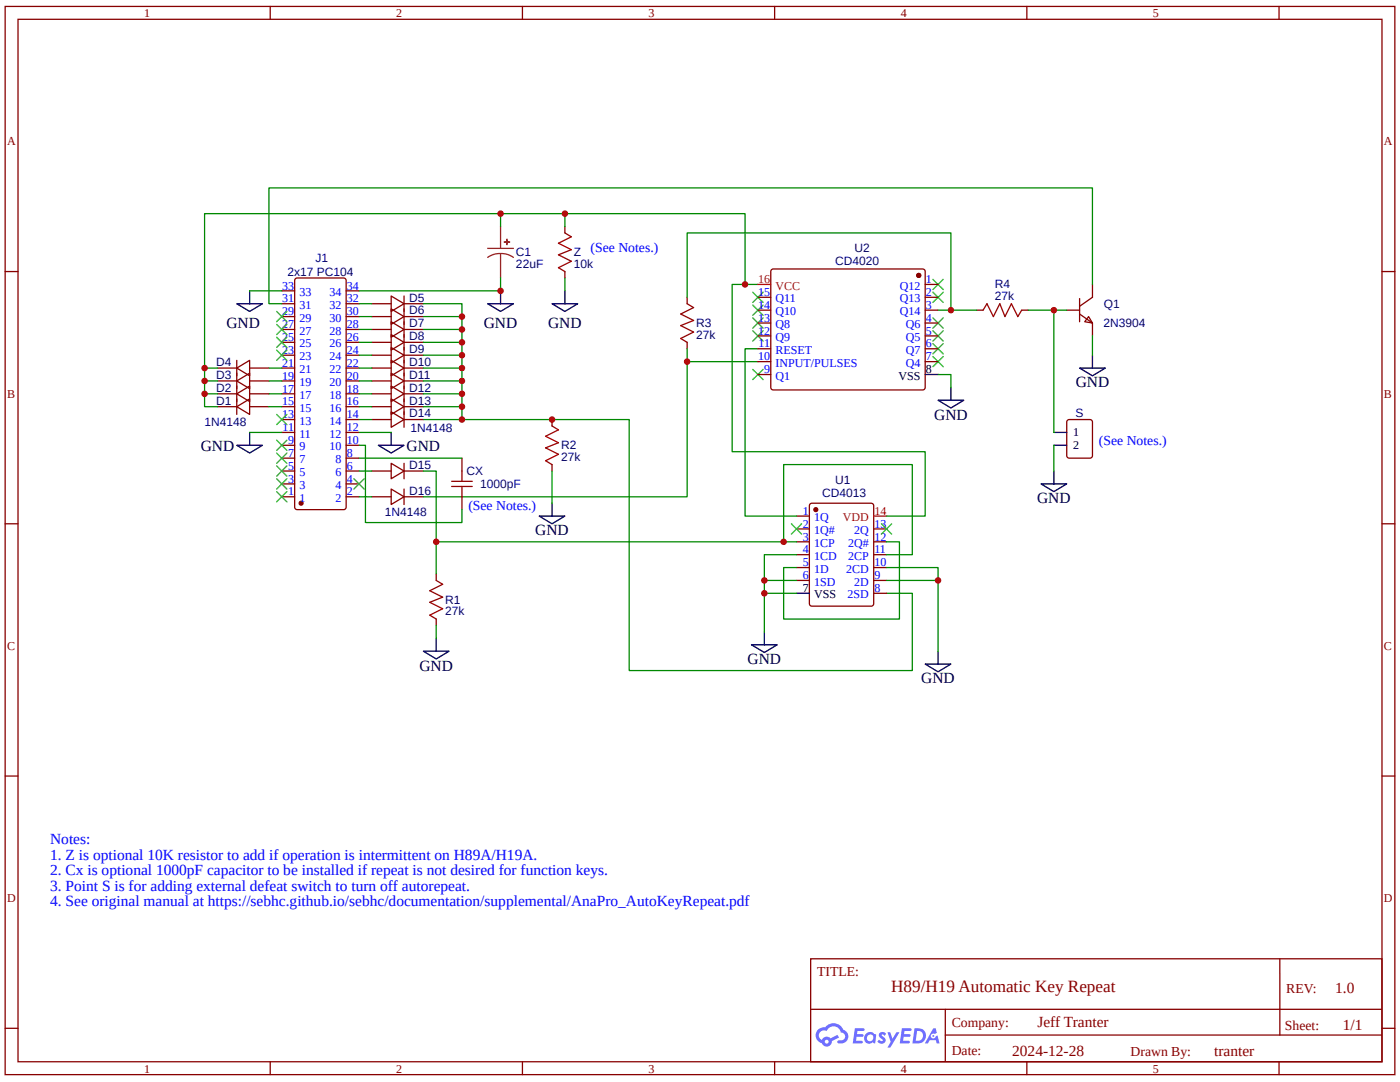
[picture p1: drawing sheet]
<svg xmlns="http://www.w3.org/2000/svg" width="279mm" height="216mm" viewBox="0 0 279 216" stroke-linecap="round" stroke-linejoin="round" font-family="sans-serif">
<g fill="none" stroke="#800" stroke-width=".26">
<path d="M1 1.3h277.4v213.1h-277.4zM3.6 3.9h272.2v208h-272.2zM53.9 1.3v2.6M104.3 1.3v2.6M154.6 1.3v2.6M204.9 1.3v2.6M255.3 1.3v2.6M1 54.2h2.6M275.8 54.2h2.6M1 104.5h2.6M275.8 104.5h2.6M1 154.9h2.6"/>
<path d="M275.8 154.9h2.6M161.8 191.3h114v20.6h-114zM255.4 191.3v15.2M1 205.2h2.6M53.9 211.9v2.5M104.3 211.9v2.5M154.6 211.9v2.5M161.8 201.4h113.9M188.7 206.5h87M188.7 201.4v10.3M204.9 211.9v2.5M255.3 211.9v2.5"/>
<path d="M275.8 205.2h2.6"/>
</g>
<g fill="#58f">
<path d="M175.6 206.1l.5-.2 .4 .1 .3 .3-.2 .4a.34 .34 0 0 0-.3-.3 .34 .34 0 0 0-.4 .1l.1 .1a.87 .87 0 0 1 .7 .7 .87 .87 0 0 1-.3 .9h-.7l-.6-.4 .3-.4 .6 .4 .2-.2v-.1a.89 .89 0 0 1-.6-1.4z"/>
<path d="M177.1 206h.6l.4 1.3 .8-1.3h.6l-1.8 3h-.6l.7-1.1z"/>
<path d="M170.6 205.2h1.7l.2 .1-.1 .4h-1.3l-.1 .6h1.1l.2 .3-.2 .3h-1.1l-.2 .8h1.3l.1 .2-.1 .3h-1.9z"/>
<path d="M180 205.2h1.7l.2 .1-.1 .4h-1.3l-.1 .6h1.1l.2 .3-.2 .3h-1.2l-.1 .8h1.2l.2 .2-.1 .3h-1.9z"/>
<path d="M186.2 205.2h.5l.3 .9-.5 .2a.5 .5 0 0 0-.7 .2 .5 .5 0 0 0 .3 .7 .5 .5 0 0 0 .6-.4l.4-.2 .4 1.6h-.6l-.1-.6h-1.2l-.4 .6h-.6z"/>
<path d="M182.5 205.2l-.4 3h1a1.53 1.53 0 0 0 1.7-1.5 1.53 1.53 0 0 0-1.8-1.5zM183 205.7a1.03 1.03 0 0 1 1.2 1.2 1.03 1.03 0 0 1-1.4 .8z"/>
<path d="M172.9 206.2a1.12 1.12 0 0 0-.3 1.6 1.12 1.12 0 0 0 1.6 .2l.5 .2 .2-1.7-.1-.1-.3-.1a1.03 1.03 0 0 0-1.6-.1zM172.9 207.1a.7 .7 0 0 1 1.4 0 .7 .7 0 0 1-1.4 0z"/>
<path d="M163.3 205.5a1.6 1.6 0 0 0 .7 2.7 1.03 1.03 0 0 0 1.2 .6 1.03 1.03 0 0 0 .8-1l1.4-.8-.3-.5-1.3 .7a1.04 1.04 0 0 0-1.8 .3 1.01 1.01 0 0 1-.5-1.4 1.01 1.01 0 0 1 1.5-.3 1.51 1.51 0 0 1 1.5-1 1.51 1.51 0 0 1 1.4 1.2 .83 .83 0 0 1 .7 1.1 .83 .83 0 0 1-1.2 .5 .31 .31 0 0 0-.3 .3 .31 .31 0 0 0 .3 .3 1.44 1.44 0 0 0 1.8-.9 1.44 1.44 0 0 0-.9-1.8 2.22 2.22 0 0 0-3.7-.5l-.8 .1zM164.6 207.9a.4 .4 0 0 1 .8 0 .4 .4 0 0 1-.8 0z"/>
<circle cx="186.3" cy="206.7" r=".19"/>
</g>
<path d="M59 55.6l.3-.1h9.3a.51 .51 0 0 1 .5 .5v45.2a.51 .51 0 0 1-.5 .5h-9.3a.51 .51 0 0 1-.5-.5v-45.2z" fill="none" stroke="#800" stroke-width=".26"/>
<circle cx="60.1" cy="100.4" r=".39" fill="#800"/>
<g fill="none" stroke="#800" stroke-width=".26">
<path d="M56.2 58h2.6M69.1 58h2.5M215.5 59.6v4.6M218 56.8v2.5l-2.5 1.8M56.2 60.6h2.6M56.2 63.2h2.6M56.2 65.7h2.6M56.2 68.3h2.6M56.2 70.9h2.6M56.2 73.4h2.6M56.2 76h2.6M56.2 78.6h2.6"/>
<path d="M69.1 60.6h2.5M69.1 63.2h2.5M69.1 65.7h2.5M69.1 68.3h2.5M69.1 70.9h2.5M69.1 73.4h2.5M69.1 76h2.5M69.1 78.6h2.5M212.9 61.9h2.6M215.5 62.7l2.5 1.8v2.5M217.3 63.2l.7 1.3-1.5-.3zM56.2 99.1h2.6"/>
<path d="M56.2 96.6h2.6M56.2 94h2.6M56.2 91.4h2.6M56.2 88.9h2.6M56.2 86.3h2.6M56.2 83.7h2.6M56.2 81.1h2.6M69.1 99.1h2.5M69.1 96.6h2.5M69.1 94h2.5M69.1 91.4h2.5M69.1 88.9h2.5"/>
<path d="M69.1 86.3h2.5M69.1 83.7h2.5M69.1 81.1h2.5"/>
<circle cx="60.1" cy="100.4" r=".39"/>
</g>
<path d="M97.3 49.6h5.2M99.9 50.6a4.1 4.1 0 0 0-2.6 .8M99.9 50.6a4.2 4.2 0 0 1 2.6 .8M99.9 45.2v4.4M99.9 50.6v4.9" fill="none" stroke="#8d2323" stroke-width=".26"/>
<path d="M100.7 48.3h1z" fill="#8d2323"/>
<path d="M100.7 48.3h1z" fill="none" stroke="#8d2323" stroke-width=".26"/>
<path d="M101.2 47.8v1z" fill="#8d2323"/>
<path d="M101.2 47.8v1z" fill="none" stroke="#8d2323" stroke-width=".26"/>
<path d="M112.7 46.5l1.3 .8-2.5 1.2 2.5 1.3-2.5 1 2.5 1.3-2.5 1.3 1.2 .8M137.1 60.6l1.3 .8-2.6 1.3 2.6 1.2-2.6 1.1 2.6 1.3-2.6 1.2 1.3 .8M196.2 61.9l.8-1.3 1.3 2.6 1.2-2.6 1.1 2.6 1.2-2.6 1.3 2.6 .8-1.3M90.1 97.1h4.1M90.1 96h4.1M92.2 94v2M92.2 97.1v2M110.2 85l1.3 .8-2.6 1.3 2.6 1.2-2.6 1.1 2.6 1.3-2.6 1.2 1.3 .8M87.1 115.8l1.2 .8-2.5 1.3 2.5 1.3-2.5 1 2.5 1.3-2.5 1.3 1.3 .7" fill="none" stroke="#a00000" stroke-width=".26"/>
<g fill="none" stroke="#800" stroke-width=".26">
<path d="M78.1 59.1l2.5 1.5-2.5 1.5zM80.6 59.1v26.2M112.7 45.2v1.3M112.7 54.2v1.3M137.1 59.3v1.3M43.4 78.6h3.9M43.4 76h3.9M43.4 73.4h3.9M47.3 78.6l2.5-1.6v3.1zM47.3 76l2.5-1.5v3.1zM47.3 73.4l2.5-1.5v3.1zM47.3 71.9v10.8"/>
<path d="M49.8 78.6h3.9M49.8 76h3.9M49.8 73.4h3.9M74.2 78.6h3.9M74.2 76h3.9M74.2 73.4h3.9M74.2 60.6h3.9M74.2 63.2h3.9M74.2 65.7h3.9M74.2 68.3h3.9M74.2 70.9h3.9M78.1 61.6l2.5 1.6-2.5 1.5z"/>
<path d="M78.1 64.2l2.5 1.5-2.5 1.6zM78.1 66.8l2.5 1.5-2.5 1.5zM78.1 69.3l2.5 1.6-2.5 1.5zM78.1 71.9l2.5 1.5-2.5 1.6zM78.1 74.5l2.5 1.5-2.5 1.6zM78.1 77l2.5 1.6-2.5 1.5zM78.1 79.6l2.5 1.5-2.5 1.6zM80.6 78.6h3.9M80.6 76h3.9M80.6 73.4h3.9M80.6 60.6h3.9M80.6 63.2h3.9"/>
<path d="M80.6 65.7h3.9M80.6 68.3h3.9M80.6 70.9h3.9M137.1 68.3v1.3M194.9 61.9h1.3M203.9 61.9h1.3M43.4 81.1h3.9M47.3 81.1l2.5-1.5v3.1zM49.8 81.1h3.9M74.2 81.1h3.9M74.2 83.7h3.9M74.2 94h3.9"/>
<path d="M74.2 99.1h3.9M78.1 82.2l2.5 1.5-2.5 1.6zM78.1 92.4l2.5 1.6-2.5 1.5zM78.1 97.6l2.5 1.5-2.5 1.6zM80.6 81.1h3.9M80.6 92.4v3.1M80.6 97.6v3.1M80.6 83.7h3.9M80.6 94h3.9M80.6 99.1h3.9M92.2 91.4v2.6M92.2 99.1v2.6"/>
<path d="M110.2 83.7v1.3M110.2 92.7v1.3M213 83.9l.4-.2h4.1a.51 .51 0 0 1 .5 .5v6.7a.51 .51 0 0 1-.5 .5h-4.1a.51 .51 0 0 1-.5-.5v-6.7zM87.1 114.5v1.3M161.7 100.6l.3-.2h11.9a.51 .51 0 0 1 .5 .5v19.5a.51 .51 0 0 1-.5 .6h-11.9a.51 .51 0 0 1-.5-.6v-19.5zM87.1 123.5v1.3"/>
</g>
<g fill="none" stroke="#000" stroke-width=".26">
<path d="M49.8 58v2.6M99.9 58v2.6M112.7 58v2.6M47.3 60.6h5.1l-2.6 1.5zM97.3 60.6h5.2l-2.6 1.5zM110.2 60.6h5.1l-2.6 1.5zM187.2 79.9h5.1l-2.5 1.5zM189.8 77.3v2.6M215.5 73.4h5.1l-2.6 1.6zM218 70.9v2.5M47.3 88.9h5.1l-2.6 1.5zM49.8 86.3v2.6"/>
<path d="M75.5 88.9h5.1l-2.5 1.5zM78.1 86.3v2.6M207.8 96.6h5.1l-2.6 1.5zM210.3 86.3h2.6M210.3 88.9h2.6M210.3 94v2.6M107.6 103h5.1l-2.5 1.5zM110.2 100.4v2.6M84.5 129.9h5.1l-2.5 1.6zM87.1 127.4v2.5"/>
</g>
<g fill="none" stroke="#080" stroke-width=".26">
<path d="M49.8 58h6.4M99.9 45.2v-2.6h-59.1v30.8M99.9 42.6h12.8v2.6M99.9 55.5v2.5h-28.3M112.7 42.6h36v14.2h2.6M112.7 55.5v2.5M137.1 59.3v-12.8h52.7v15.4M218 56.8v-19.3h-164.3v23.1h2.5M43.4 78.6h-2.6v2.5h2.6M43.4 76h-2.6v2.6M43.4 73.4h-2.6v2.6M53.7 78.6h2.5"/>
<path d="M53.7 76h2.5M53.7 73.4h2.5M71.6 78.6h2.6M71.6 76h2.6M71.6 73.4h2.6M71.6 60.6h2.6M71.6 63.2h2.6M71.6 65.7h2.6M71.6 68.3h2.6M71.6 70.9h2.6M84.5 60.6h7.7v23.1h-7.7M84.5 78.6h7.7"/>
<path d="M84.5 76h7.7M84.5 73.4h7.7M84.5 63.2h7.7M84.5 65.7h7.7M84.5 68.3h7.7M84.5 70.9h7.7M137.1 69.6v29.5h-52.6M137.1 72.2h14.2M187.2 74.7h2.6v2.6M187.2 61.9h7.7M205.2 61.9h7.7M210.3 61.9v24.4"/>
<path d="M218 67v3.9M49.8 86.3h6.4M53.7 81.1h2.5M71.6 86.3h6.5M71.6 81.1h2.6M71.6 83.7h2.6M71.6 94h2.6M71.6 99.1h2.6M71.6 91.4h20.6M84.5 94h2.6v20.5M84.5 81.1h7.7M92.2 83.7h33.4v50.1h56.5v-15.4h-5.2"/>
<path d="M110.2 94v6.4M210.3 88.9v5.1M87.1 124.8v2.6"/>
</g>
<g fill="#000">
<path d="M150.2 58.3l2.1 2zM152.3 58.3l-2.1 2z"/>
<path d="M186.2 55.7l2 2.1zM188.2 55.7l-2 2.1z"/>
<path d="M186.2 58.3l2 2zM188.2 58.3l-2 2z"/>
<path d="M55.2 62.1l2.1 2.1zM57.3 62.1l-2.1 2.1z"/>
<path d="M55.2 64.7l2.1 2.1zM57.3 64.7l-2.1 2.1z"/>
<path d="M55.2 67.3l2.1 2zM57.3 67.3l-2.1 2z"/>
<path d="M55.2 69.8l2.1 2.1zM57.3 69.8l-2.1 2.1z"/>
<path d="M150.2 60.9l2.1 2zM152.3 60.9l-2.1 2z"/>
<path d="M150.2 63.4l2.1 2.1zM152.3 63.4l-2.1 2.1z"/>
<path d="M150.2 66l2.1 2.1zM152.3 66l-2.1 2.1z"/>
<path d="M150.2 73.7l2.1 2.1zM152.3 73.7l-2.1 2.1z"/>
<path d="M186.2 63.4l2 2.1zM186.2 65.5l2-2.1z"/>
<path d="M186.2 66l2 2.1zM188.2 66l-2 2.1z"/>
<path d="M186.2 68.6l2 2zM186.2 70.6l2-2z"/>
<path d="M186.2 71.1l2 2.1zM188.2 71.1l-2 2.1z"/>
<path d="M55.2 82.7l2.1 2zM57.3 82.7l-2.1 2z"/>
<path d="M55.2 87.8l2.1 2.1zM55.2 89.9l2.1-2.1z"/>
<path d="M55.2 90.4l2.1 2zM57.3 90.4l-2.1 2z"/>
<path d="M55.2 93l2.1 2zM57.3 93l-2.1 2z"/>
<path d="M55.2 95.5l2.1 2.1zM57.3 95.5l-2.1 2.1z"/>
<path d="M55.2 98.1l2.1 2.1zM57.3 98.1l-2.1 2.1z"/>
<path d="M70.6 95.5l2.1 2.1zM72.7 95.5l-2.1 2.1z"/>
</g>
<g fill="none" stroke="#3c3" stroke-width=".26">
<path d="M150.2 58.3l2.1 2M152.3 58.3l-2.1 2M186.2 55.7l2 2.1M186.2 58.3l2 2M188.2 55.7l-2 2.1M188.2 58.3l-2 2M55.2 62.1l2.1 2.1M55.2 64.7l2.1 2.1M55.2 67.3l2.1 2M55.2 69.8l2.1 2.1M57.3 62.1l-2.1 2.1M57.3 64.7l-2.1 2.1"/>
<path d="M57.3 67.3l-2.1 2M57.3 69.8l-2.1 2.1M150.2 60.9l2.1 2M150.2 63.4l2.1 2.1M150.2 66l2.1 2.1M150.2 73.7l2.1 2.1M152.3 60.9l-2.1 2M152.3 63.4l-2.1 2.1M152.3 66l-2.1 2.1M152.3 73.7l-2.1 2.1M186.2 63.4l2 2.1M186.2 66l2 2.1"/>
<path d="M186.2 68.6l2 2M186.2 71.1l2 2.1M188.2 63.4l-2 2.1M188.2 66l-2 2.1M188.2 68.6l-2 2M188.2 71.1l-2 2.1M55.2 82.7l2.1 2M55.2 87.8l2.1 2.1M55.2 90.4l2.1 2M55.2 93l2.1 2M55.2 95.5l2.1 2.1M55.2 98.1l2.1 2.1"/>
<path d="M57.3 82.7l-2.1 2M57.3 87.8l-2.1 2.1M57.3 90.4l-2.1 2M57.3 93l-2.1 2M57.3 95.5l-2.1 2.1M57.3 98.1l-2.1 2.1M70.6 95.5l2.1 2.1M72.7 95.5l-2.1 2.1"/>
</g>
<circle cx="162.8" cy="101.7" r=".39" fill="#800"/>
<g fill="none" stroke="#800" stroke-width=".26">
<path d="M159 103h2.5M159 105.5h2.5M159 108.1h2.5M159 110.7h2.5M159 113.2h2.5M159 115.8h2.5M174.4 105.5h2.5M174.4 108.1h2.5M174.4 110.7h2.5M174.4 113.2h2.5M174.4 115.8h2.5M174.4 118.4h2.5"/>
<circle cx="162.8" cy="101.7" r=".39"/>
</g>
<path d="M159 118.4h2.5M150 128.7h5.1l-2.6 1.5zM152.5 126.1v2.6M184.6 132.5h5.2l-2.6 1.6zM187.2 129.9v2.6" fill="none" stroke="#000" stroke-width=".26"/>
<path d="M174.4 103h2.5" fill="none" stroke="#f00" stroke-width=".26"/>
<path d="M148.7 56.8h-2.6v33.3h38.5v12.9h-7.7M151.3 69.6h-2.6v33.4h10.3M87.1 108.1h71.9M152.5 115.8v10.3M152.5 118.4h6.5M156.4 108.1v-15.4h25.7v18h-5.2M159 110.7h-6.5v5.1h6.5M176.9 108.1h2.6v15.4h-23.1v-10.3h2.6M176.9 115.8h10.3v14.1M176.9 113.2h10.3v2.6" fill="none" stroke="#080" stroke-width=".26"/>
<g fill="#000">
<path d="M157.9 104.5l2.1 2.1zM157.9 106.6l2.1-2.1z"/>
<path d="M175.9 104.5l2.1 2.1zM178 104.5l-2.1 2.1z"/>
</g>
<path d="M157.9 104.5l2.1 2.1M160 104.5l-2.1 2.1M175.9 104.5l2.1 2.1M178 104.5l-2.1 2.1" fill="none" stroke="#3c3" stroke-width=".26"/>
<circle cx="183.4" cy="55" r=".39" fill="#800"/>
<g fill="none" stroke="#800" stroke-width=".26">
<path d="M154 53.8l.3-.1h29.8a.51 .51 0 0 1 .5 .5v23.1a.51 .51 0 0 1-.5 .5h-29.8a.51 .51 0 0 1-.5-.5v-23.1z"/>
<circle cx="183.4" cy="55" r=".39"/>
</g>
<circle cx="183.4" cy="55" r=".39" fill="#800"/>
<g fill="none" stroke="#800" stroke-width=".26">
<path d="M151.3 59.3h2.5M184.6 56.8h2.6M184.6 59.3h2.6M151.3 61.9h2.5M151.3 64.5h2.5M151.3 67h2.5M151.3 69.6h2.5M151.3 72.2h2.5M151.3 74.7h2.5M184.6 61.9h2.6M184.6 64.5h2.6M184.6 67h2.6"/>
<path d="M184.6 69.6h2.6M184.6 72.2h2.6"/>
<circle cx="183.4" cy="55" r=".39"/>
</g>
<path d="M184.6 74.7h2.6" fill="none" stroke="#000" stroke-width=".26"/>
<path d="M151.3 56.8h2.5" fill="none" stroke="#f00" stroke-width=".26"/>
<path d="M71.6 88.9h1.3v15.4h19.3v-2.6" fill="none" stroke="#080" stroke-width=".26"/>
<g fill="#c00">
<circle cx="210.3" cy="61.9" r=".64"/>
<circle cx="40.8" cy="78.6" r=".64"/>
<circle cx="40.8" cy="76" r=".64"/>
<circle cx="40.8" cy="73.4" r=".64"/>
<circle cx="99.9" cy="42.6" r=".64"/>
<circle cx="112.7" cy="42.6" r=".64"/>
<circle cx="137.1" cy="72.2" r=".64"/>
<circle cx="92.2" cy="83.7" r=".64"/>
<circle cx="92.2" cy="81.1" r=".64"/>
<circle cx="92.2" cy="78.6" r=".64"/>
<circle cx="92.2" cy="76" r=".64"/>
<circle cx="92.2" cy="73.4" r=".64"/>
<circle cx="92.2" cy="70.9" r=".64"/>
<circle cx="92.2" cy="68.3" r=".64"/>
<circle cx="92.2" cy="65.7" r=".64"/>
<circle cx="92.2" cy="63.2" r=".64"/>
<circle cx="189.8" cy="61.9" r=".64"/>
<circle cx="110.2" cy="83.7" r=".64"/>
<circle cx="99.9" cy="58" r=".64"/>
<circle cx="87.1" cy="108.1" r=".64"/>
<circle cx="156.4" cy="108.1" r=".64"/>
<circle cx="152.5" cy="115.8" r=".64"/>
<circle cx="152.5" cy="118.4" r=".64"/>
<circle cx="148.7" cy="56.8" r=".64"/>
<circle cx="187.2" cy="115.8" r=".64"/>
</g>
<text font-size="3.4" fill="#800" x="177.9" y="197.9">H89/H19 Automatic Key Repeat</text>
<g font-size="3.1">
<text x="45.2" y="65.5">GND</text>
<text x="96.6" y="65.5">GND</text>
<text x="109.4" y="65.5">GND</text>
<text x="214.7" y="77.3">GND</text>
<text x="186.4" y="83.7">GND</text>
<text x="40.1" y="89.9">GND</text>
<text x="81.1" y="89.9">GND</text>
<text x="207" y="100.4">GND</text>
<text x="106.8" y="106.8">GND</text>
<text x="83.7" y="133.8">GND</text>
<text x="149.2" y="132.5">GND</text>
<text x="183.9" y="136.4">GND</text>
</g>
<g font-size="3.1" fill="#00f">
<text x="10" y="168.5">Notes:</text>
<text x="10" y="171.5">1. Z is optional 10K resistor to add if operation is intermittent on H89A/H19A.</text>
<text x="10" y="174.6">2. Cx is optional 1000pF capacitor to be installed if repeat is not desired for function keys.</text>
<text x="10" y="177.7">3. Point S is for adding external defeat switch to turn off autorepeat.</text>
<text x="10" y="180.8">4. See original manual at https://sebhc.github.io/sebhc/documentation/supplemental/AnaPro_AutoKeyRepeat.pdf</text>
</g>
<g font-size="3.1" fill="#800">
<text x="266.5" y="198.1">1.0</text>
<text x="207" y="205">Jeff Tranter</text>
<text x="268" y="205.6">1/1</text>
<text x="202" y="210.7">2024-12-28</text>
<text x="242.3" y="210.6">tranter</text>
</g>
<g font-size="2.7" fill="#00f">
<text x="117.9" y="50.3">(See Notes.)</text>
<text x="219.3" y="88.9">(See Notes.)</text>
<text x="93.5" y="101.7">(See Notes.)</text>
</g>
<g font-size="2.7" fill="#800">
<text x="163.1" y="194.7">TITLE:</text>
<text x="256.7" y="198.1">REV:</text>
<text x="189.9" y="205">Company:</text>
<text x="256.4" y="205.4">Sheet:</text>
<text x="189.9" y="210.6">Date:</text>
<text x="225.6" y="210.6">Drawn By:</text>
</g>
<g font-size="2.4" fill="#800">
<text x="28.8" y="3.5">1</text>
<text x="79.1" y="3.5">2</text>
<text x="129.4" y="3.5">3</text>
<text x="179.8" y="3.5">4</text>
<text x="230.1" y="3.5">5</text>
<text x="1.4" y="29">A</text>
<text x="276.2" y="29">A</text>
<text x="1.4" y="79.4">B</text>
<text x="276.2" y="79.4">B</text>
<text x="1.4" y="129.7">C</text>
<text x="276.2" y="129.7">C</text>
<text x="1.4" y="180">D</text>
<text x="276.2" y="180">D</text>
<text x="28.8" y="214">1</text>
<text x="79.1" y="214">2</text>
<text x="129.4" y="214">3</text>
<text x="179.8" y="214">4</text>
<text x="230.1" y="214">5</text>
</g>
<g font-size="2.4" fill="#000080">
<text x="63" y="52.3">J1</text>
<text x="103" y="53.5">22uF</text>
<text x="103" y="51.2">C1</text>
<text x="114.5" y="53.4">10k</text>
<text x="114.5" y="51.1">Z</text>
<text x="166.7" y="52.9">CD4020</text>
<text x="170.5" y="50.3">U2</text>
<text x="57.3" y="55">2x17 PC104</text>
<text x="198.5" y="57.5">R4</text>
<text x="198.5" y="59.8">27k</text>
<text x="81.7" y="60.2">D5</text>
<text x="81.7" y="62.7">D6</text>
<text x="81.7" y="65.3">D7</text>
<text x="138.9" y="65.3">R3</text>
<text x="220.2" y="65.3">2N3904</text>
<text x="220.3" y="61.4">Q1</text>
<text x="81.7" y="67.9">D8</text>
<text x="81.7" y="70.5">D9</text>
<text x="138.9" y="67.6">27k</text>
<text x="43.2" y="75.6">D3</text>
<text x="43.2" y="73">D4</text>
<text x="81.7" y="73">D10</text>
<text x="81.7" y="75.6">D11</text>
<text x="43.2" y="80.7">D1</text>
<text x="43.2" y="78.2">D2</text>
<text x="81.7" y="78.2">D12</text>
<text x="81.7" y="80.7">D13</text>
<text x="81.7" y="83.3">D14</text>
<text x="214.7" y="83.3">S</text>
<text x="40.8" y="85">1N4148</text>
<text x="81.9" y="86.3">1N4148</text>
<text x="112" y="89.6">R2</text>
<text x="81.7" y="93.6">D15</text>
<text x="93.1" y="94.8">CX</text>
<text x="112" y="91.9">27k</text>
<text x="81.7" y="98.7">D16</text>
<text x="95.8" y="97.4">1000pF</text>
<text x="164.1" y="99.1">CD4013</text>
<text x="166.7" y="96.6">U1</text>
<text x="76.8" y="103">1N4148</text>
<text x="88.9" y="122.8">27k</text>
<text x="88.9" y="120.5">R1</text>
</g>
<g font-size="2.4" fill="#00f">
<text x="56.3" y="57.8">33</text>
<text x="59.8" y="59.1">33</text>
<text x="65.7" y="59.1">34</text>
<text x="69.2" y="57.8">34</text>
<text x="151.3" y="59.1">15</text>
<text x="179.6" y="57.8">Q12</text>
<text x="184.8" y="56.5">1</text>
<text x="184.8" y="59.1">2</text>
<text x="56.3" y="65.5">27</text>
<text x="56.3" y="62.9">29</text>
<text x="56.3" y="60.3">31</text>
<text x="59.8" y="64.2">29</text>
<text x="59.8" y="61.6">31</text>
<text x="65.7" y="61.6">32</text>
<text x="65.7" y="64.2">30</text>
<text x="69.2" y="60.3">32</text>
<text x="69.2" y="62.9">30</text>
<text x="69.2" y="65.5">28</text>
<text x="151.3" y="64.2">13</text>
<text x="151.3" y="61.6">14</text>
<text x="154.8" y="65.5">Q8</text>
<text x="154.8" y="62.9">Q10</text>
<text x="154.8" y="60.3">Q11</text>
<text x="179.6" y="60.3">Q13</text>
<text x="179.6" y="62.9">Q14</text>
<text x="180.8" y="65.5">Q6</text>
<text x="184.8" y="61.6">3</text>
<text x="184.8" y="64.2">4</text>
<text x="56.3" y="70.6">23</text>
<text x="56.3" y="68.1">25</text>
<text x="59.8" y="71.9">23</text>
<text x="59.8" y="69.3">25</text>
<text x="59.8" y="66.8">27</text>
<text x="65.7" y="66.8">28</text>
<text x="65.7" y="69.3">26</text>
<text x="65.7" y="71.9">24</text>
<text x="69.2" y="68.1">26</text>
<text x="69.2" y="70.6">24</text>
<text x="151.3" y="71.9">10</text>
<text x="151.3" y="66.8">12</text>
<text x="151.4" y="69.3">11</text>
<text x="154.8" y="70.6">RESET</text>
<text x="154.8" y="68.1">Q9</text>
<text x="180.8" y="68.1">Q5</text>
<text x="180.8" y="70.6">Q7</text>
<text x="184.8" y="66.8">5</text>
<text x="184.8" y="69.3">6</text>
<text x="184.8" y="71.9">7</text>
<text x="56.3" y="75.8">19</text>
<text x="56.3" y="73.2">21</text>
<text x="59.8" y="77">19</text>
<text x="59.8" y="74.5">21</text>
<text x="65.7" y="74.5">22</text>
<text x="65.7" y="77">20</text>
<text x="69.2" y="73.2">22</text>
<text x="69.2" y="75.8">20</text>
<text x="152.5" y="74.5">9</text>
<text x="154.8" y="75.8">Q1</text>
<text x="154.8" y="73.2">INPUT/PULSES</text>
<text x="180.8" y="73.2">Q4</text>
<text x="56.3" y="83.5">13</text>
<text x="56.3" y="80.9">15</text>
<text x="56.3" y="78.3">17</text>
<text x="59.8" y="82.2">15</text>
<text x="59.8" y="79.6">17</text>
<text x="65.7" y="79.6">18</text>
<text x="65.7" y="82.2">16</text>
<text x="69.2" y="78.3">18</text>
<text x="69.2" y="80.9">16</text>
<text x="69.2" y="83.5">14</text>
<text x="56.4" y="86">11</text>
<text x="57.5" y="88.6">9</text>
<text x="59.8" y="89.9">9</text>
<text x="59.8" y="87.3">11</text>
<text x="59.8" y="84.7">13</text>
<text x="65.7" y="84.7">14</text>
<text x="65.7" y="87.3">12</text>
<text x="65.7" y="89.9">10</text>
<text x="69.2" y="86">12</text>
<text x="69.2" y="88.6">10</text>
<text x="57.5" y="93.7">5</text>
<text x="57.5" y="91.2">7</text>
<text x="59.8" y="95">5</text>
<text x="59.8" y="92.4">7</text>
<text x="66.9" y="92.4">8</text>
<text x="66.9" y="95">6</text>
<text x="69.2" y="91.2">8</text>
<text x="69.2" y="93.7">6</text>
<text x="57.5" y="98.9">1</text>
<text x="57.5" y="96.3">3</text>
<text x="59.8" y="100.2">1</text>
<text x="59.8" y="97.6">3</text>
<text x="66.9" y="97.6">4</text>
<text x="66.9" y="100.2">2</text>
<text x="69.2" y="96.3">4</text>
<text x="69.2" y="98.9">2</text>
<text x="160.2" y="102.7">1</text>
<text x="160.2" y="105.3">2</text>
<text x="160.2" y="107.9">3</text>
<text x="162.5" y="104">1Q</text>
<text x="162.5" y="106.6">1Q#</text>
<text x="170.5" y="106.6">2Q</text>
<text x="174.5" y="107.9">12</text>
<text x="174.5" y="105.3">13</text>
<text x="160.2" y="110.4">4</text>
<text x="160.2" y="113">5</text>
<text x="162.5" y="109.1">1CP</text>
<text x="162.5" y="111.7">1CD</text>
<text x="169.3" y="111.7">2CP</text>
<text x="169.3" y="109.1">2Q#</text>
<text x="174.5" y="113">10</text>
<text x="174.5" y="110.4">11</text>
<text x="160.2" y="115.6">6</text>
<text x="162.5" y="114.3">1D</text>
<text x="162.5" y="116.8">1SD</text>
<text x="168.9" y="114.3">2CD</text>
<text x="169.2" y="119.4">2SD</text>
<text x="170.5" y="116.8">2D</text>
<text x="174.5" y="118.1">8</text>
<text x="174.5" y="115.6">9</text>
</g>
<g font-size="2.4" fill="#f00">
<text x="151.3" y="56.5">16</text>
<text x="154.8" y="57.8">VCC</text>
<text x="168.2" y="104">VDD</text>
<text x="174.5" y="102.7">14</text>
</g>
<g font-size="2.4">
<text x="179.3" y="75.8">VSS</text>
<text x="184.8" y="74.5">8</text>
<text x="214.2" y="87.1">1</text>
<text x="214.2" y="89.6">2</text>
<text x="160.2" y="118.1">7</text>
<text x="162.5" y="119.4">VSS</text>
</g>
</svg>
